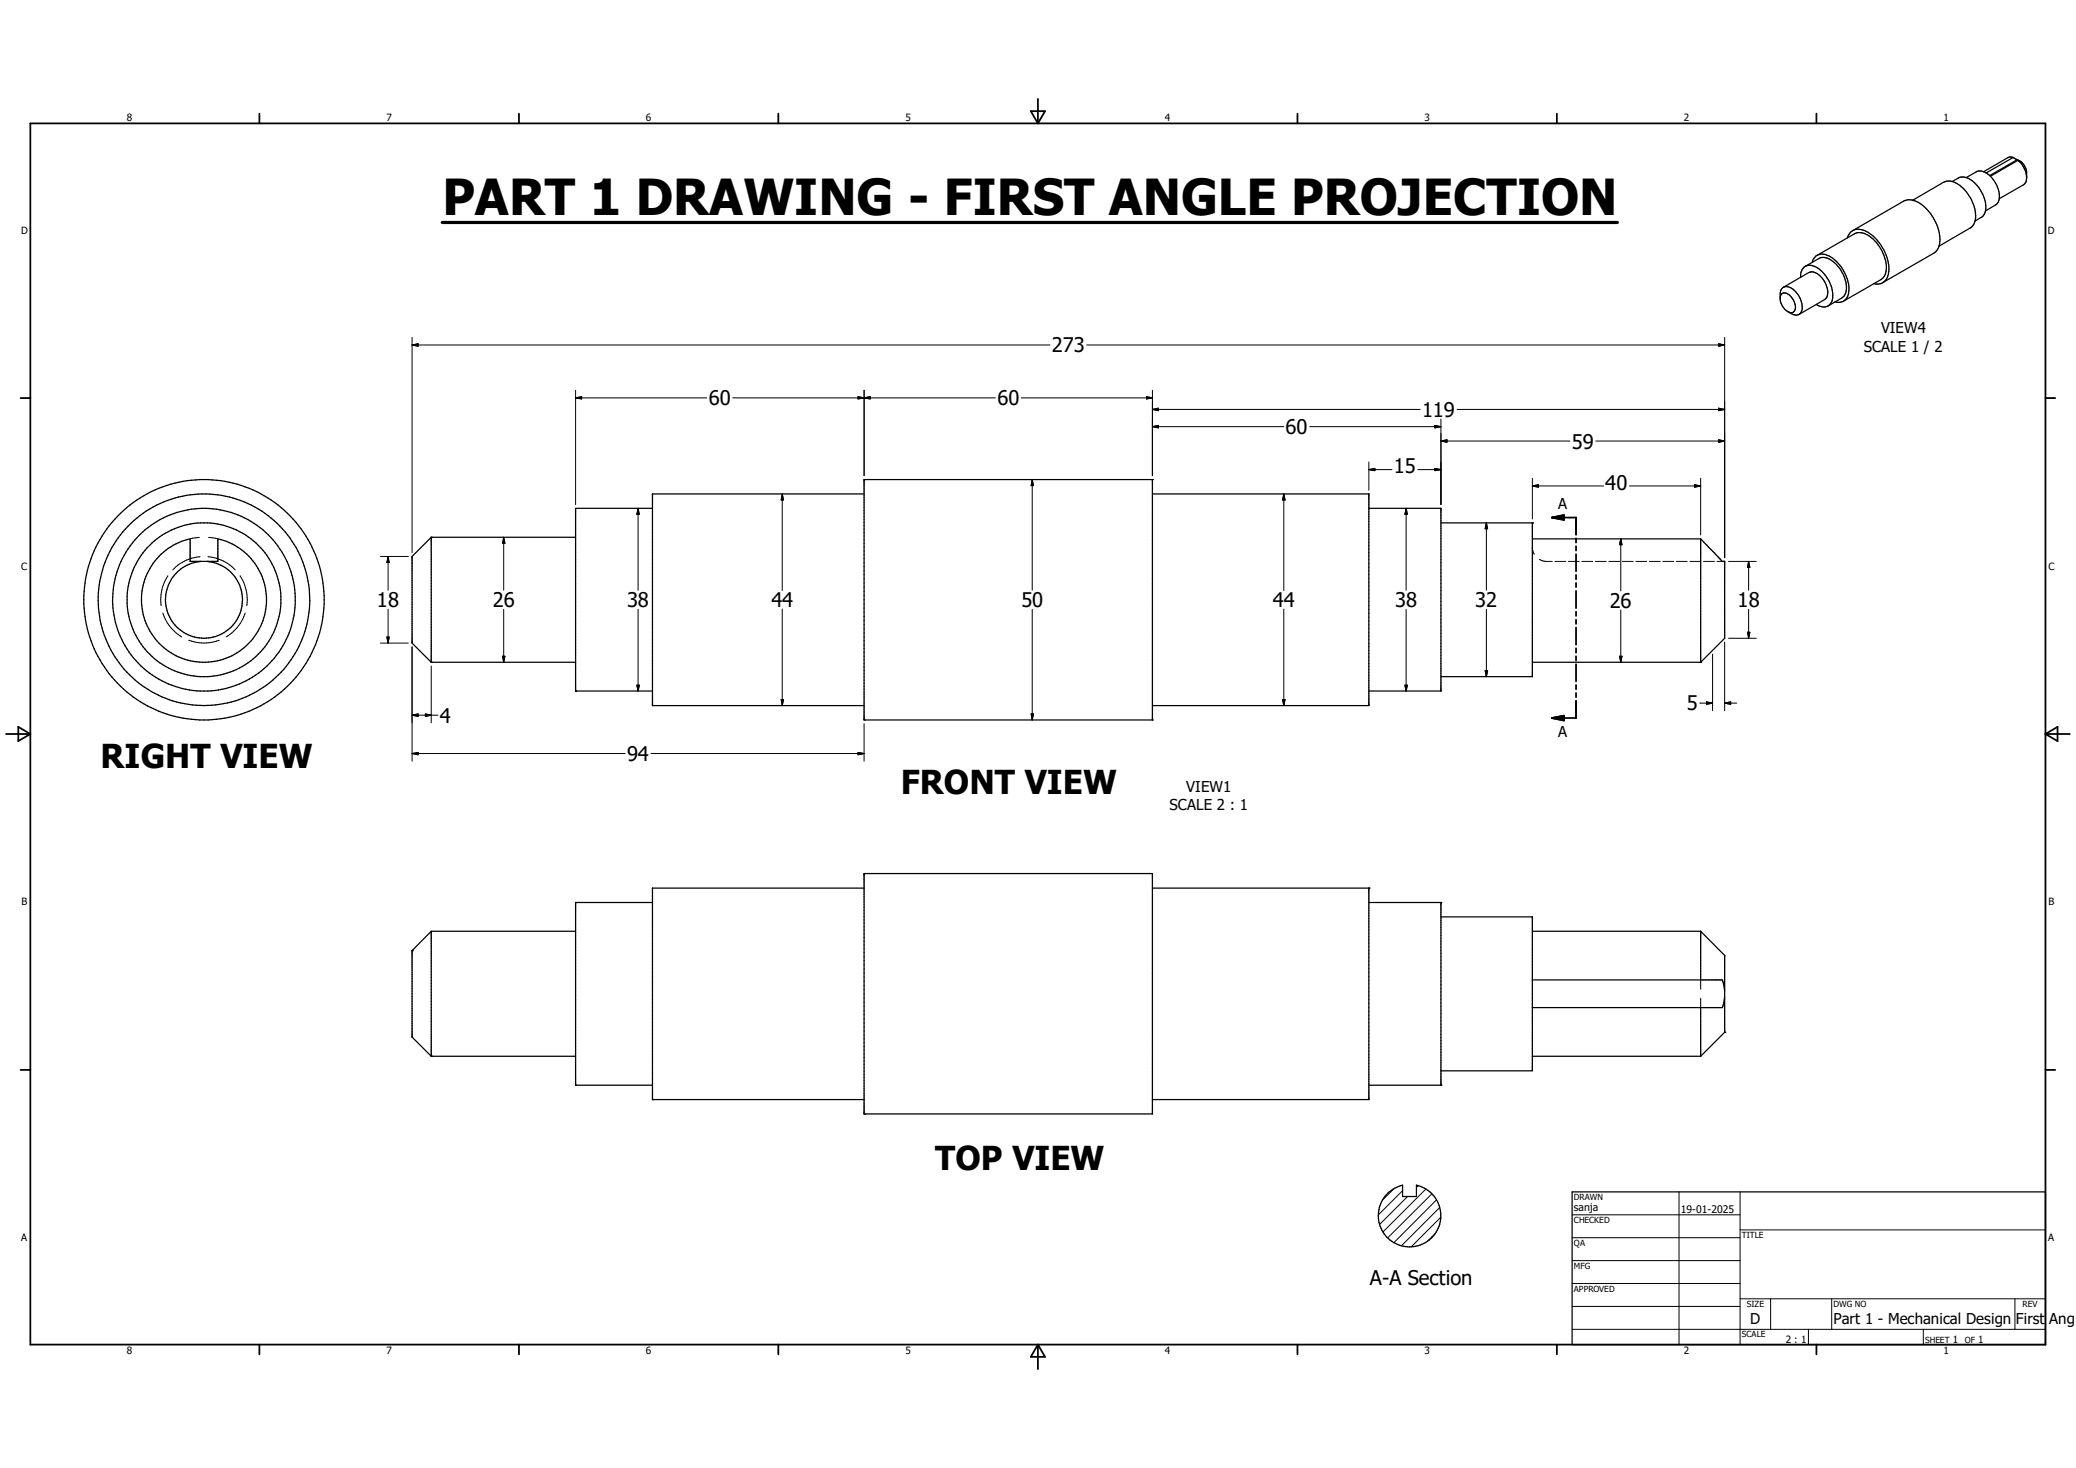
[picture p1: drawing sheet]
<svg xmlns="http://www.w3.org/2000/svg" width="297mm" height="210mm" viewBox="0 0 297 210" stroke-linecap="round" stroke-linejoin="round" font-family="sans-serif">
<g fill="none" stroke="#000" stroke-width=".14">
<path d="M59 49.4h91.2M59 49.4l.8-.2v.3zM59 48.3v30.8M82.3 56.9h18.8M82.3 56.9l.9-.2v.4zM82.3 55.8v16.4M104.8 56.9h37.6M122.8 56.7l.8 .2-.8 .2zM123.6 56.9l.9-.2v.4zM123.6 55.8v12.2M146.1 56.9h18.8M155.5 49.4h91.2"/>
<path d="M164 56.7l.9 .2-.9 .2zM164.9 55.8v12.2M164.9 58.6h38.3M164.9 58.6l.8-.2v.4zM206.2 59.9v12.3M208.5 58.6h38.2M245.9 49.2l.8 .2-.8 .1zM245.9 58.4l.8 .2-.8 .2zM246.7 48.3v31.5M28.5 76.9l-1.3 .2M28.6 79.6a6.1 6.1 0 0 0-3.9 1.9M29.7 79.6a6.2 6.2 0 0 1 4 1.9"/>
<path d="M29.8 76.9l1.4 .2M54.4 79.6h4M55.5 79.6v4.8M55.5 79.6l.2 .9h-.4zM72.1 76.9v7.5M72.1 76.9l.1 .8h-.3zM91.3 72.7v11.7M91.3 72.7l.2 .9h-.4zM111.9 70.7v13.8M111.9 70.7l.2 .8h-.3zM147.7 68.6v15.8M147.7 68.6l.2 .9h-.4z"/>
<path d="M164.9 61l.8-.1v.3zM164.9 61h18.8M183.7 70.7l.2 .8h-.4zM183.7 70.7v13.8M187.4 61h18.8M195.8 67.2h3.3M195.8 67.2l.9-.2v.3zM195.8 66.1v4M201.2 72.7l.2 .9h-.4zM201.2 72.7v11.7M202.9 67.2h3.3M205.3 67l.9 .2-.9 .1z"/>
<path d="M205.3 60.9l.9 .1-.9 .2zM206.2 63.1h18.4M206.2 63.1l.8-.2v.4zM212.7 74.8v9.6M212.7 74.8l.1 .8h-.3zM219.2 78.3l.1 .4 .2 .6M219.2 68.4v5.8M219.2 69.5h10.2M219.2 69.5l.9-.2v.4zM228.3 63.1h18.4M231.9 77.1v7.4M231.9 77.1l.2 .8h-.4z"/>
<path d="M233.1 69.5h10.2M242.4 69.3l.9 .2-.9 .2zM243.3 68.4v8.1M245.9 62.9l.8 .2-.8 .2zM23.3 87.7a6.4 6.4 0 0 0 1.9 2.9l.8 .5M24 82.4a5.8 5.8 0 0 0-.9 4.2M27 91.6a6.3 6.3 0 0 0 4.4 0M34.3 82.4a6.1 6.1 0 0 1 1 4.2M35.1 87.7a6.4 6.4 0 0 1-1.9 2.9l-.8 .5M54.4 92h4M55.3 91.1h.4l-.2 .9zM55.5 87.2v4.8"/>
<path d="M59 92.5v16.4M61.7 95.3v8.1M71.9 93.9h.3l-.1 .8zM72.1 87.2v7.5M91.1 98h.4l-.2 .9zM91.3 87.2v11.7M111.9 87.1v13.8M147.7 87.2v15.8M183.7 87.1v13.8M201 98h.4l-.2 .9zM201.2 87.2v11.7M212.5 95.9h.3l-.1 .9z"/>
<path d="M212.7 87.2v9.6M220.2 80l.9 .3h1M222.5 80.3h1.5M224.4 80.3h1.5M226.3 80.3h1.6M228.3 80.3h1.5M230.2 80.3h1.5M231.7 93.9h.4l-.2 .8zM231.9 87.3v7.4M232.1 80.3h1.6M234 80.3h1.6M236 80.3h1.5"/>
<path d="M237.9 80.3h1.6M239.8 80.3h1.6M241.8 80.3h1.5M243.7 80.3h1.6M245 93.6v8.1M245.6 80.3h.8M246.7 91.9v9.8M247.3 80.3h4M247.3 91.3h4M250 90.5h.3l-.1 .8zM250.2 80.3v4.1M250.2 87.2v4.1"/>
<path d="M250.2 80.3l.1 .9h-.3zM59 102.3l.8-.2v.4zM59 107.8l.8-.2v.4zM59 107.8h30.4M59 102.3h3.7M60.9 102.1l.8 .2-.8 .2zM93.1 107.8h30.5M111.8 100.1h.3l-.2 .8zM122.8 107.6l.8 .2-.8 .2zM123.6 103.5v5.4M147.5 102.1h.4l-.2 .9zM183.5 100.1h.4l-.2 .8z"/>
<path d="M243.2 100.6h1.8M244.2 100.4l.8 .2-.8 .2zM246.7 100.6h1.8M246.7 100.6l.9-.2v.4zM243.3 140.2v1.3M243.3 142.8v1.4M199.4 170.1l-1.5 1.5M200.7 170.3l-3.5 3.5M201.4 171.2l-4 4M202.9 169.6l-.3 .3M204 170.1l-6.1 6.1M204.9 170.8l-6.4 6.3"/>
<path d="M205.3 176.5l-1 1M205.5 171.7l-6.1 6.1M206 172.8l-5.5 5.4M206.1 174.1l-4.2 4.3M224.9 173.8h24.1M224.9 177.1h24.1M240.2 170.5v21.9M249 176h43.6M249 170.5v21.9M224.9 180.3h24.1M224.9 183.6h24.1M224.9 186.9h24.1"/>
<path d="M224.9 190.2h67.7M249 185.8h43.6M253.3 185.8v4.4M258.7 190.2v2.2M262.1 185.8v4.4M275.2 190.2v2.2M288.3 185.8v4.4"/>
</g>
<g fill="none" stroke="#000" stroke-width=".18">
<path d="M257.6 39.7a1.41 1.41 0 0 1 .6-1.6 1.41 1.41 0 0 1 1.7 .2 4.8 4.8 0 0 1 2.2 4.8 1.39 1.39 0 0 1-2.3 .5M258.3 38.1l1.9-1.1a2.06 2.06 0 0 1 2.4 .7 4.6 4.6 0 0 1 1.5 4.2l-.3 .4-.3 .3-1.9 1.2M259.3 37.5a1.53 1.53 0 0 1 2.4-.9 5.7 5.7 0 0 1 2.8 5.4 1.45 1.45 0 0 1-2 1.2M260 36.5l5.3-3a2.42 2.42 0 0 1 2.7 .7 5.8 5.8 0 0 1 1.8 4.6 1.73 1.73 0 0 1-.7 1.2l-5.3 3.1M264.3 34a1.71 1.71 0 0 1 2.6-1 6.5 6.5 0 0 1 3.3 6.1 1.66 1.66 0 0 1-2.1 1.5M265.1 33l7.2-4.2a2.85 2.85 0 0 1 3.2 1 6.3 6.3 0 0 1 2 5.2l-.1 .2M273.6 28.7l4.5-2.6a2.52 2.52 0 0 1 2.7 .8 5.6 5.6 0 0 1 1.8 4.8l-.2 .3-.4 .5-4.6 2.7M277.4 35.2l-.2 .5-.4 .4-7.5 4.3M279.3 26l.9-.5a2.23 2.23 0 0 1 2.5 .8 4.4 4.4 0 0 1 1.2 4.3l-.4 .4-.9 .6M284.8 25.2a1.86 1.86 0 0 0-2.1-.6l-1.4 .8M284.8 25.2a4.3 4.3 0 0 1 1.2 3.2M286 28.4l-.1 .5-.3 .4-1.5 .9"/>
<path d="M288 22.5l.6 .4M288 22.5l-3.8 2.2M288 22.5h-.6l-3.6 2.1M288.6 22.9l-3.9 2.2M288.6 22.9h.1M288.7 22.9l.5 .3M288.7 22.9l-3.9 2.3M288.7 22.9a3.4 3.4 0 0 1 1.2 2.4M288.7 22.9l.4 .2M289.1 23.1l.1 .1M289.2 23.2l.1 .1zM289.2 23.2a2.28 2.28 0 0 1 .7 1.4v1.4l-.3 .4-3.6 2"/>
<path d="M254.7 42.5a.68 .68 0 0 1 .5-.6 .68 .68 0 0 1 .7 .2 2.09 2.09 0 0 1 .8 2.4 .64 .64 0 0 1-.9 .1M255 41.2a1.47 1.47 0 0 1 2 .6 2.84 2.84 0 0 1 .6 2.9 .95 .95 0 0 1-1.3 .2l-.5-.3a2.4 2.4 0 0 1-1.1-1.7v-1.3zM255.2 41.1l3.6-2.1a1.63 1.63 0 0 1 1.8 .7 2.78 2.78 0 0 1 .7 2.9l-.3 .3-3.6 2.1M22.8 79.6a8.7 8.7 0 0 1 4.4-2.5v3.2h4v-3.2a8.9 8.9 0 0 1 6.2 12.2 8.9 8.9 0 0 1-13.2 4 8.9 8.9 0 0 1-1.4-13.7zM61.7 76.9h.1M61.7 76.9v17.8M61.7 76.9l-2.7 2.7v12.4l2.7 2.7M61.7 76.9h20.6M82.3 72.7v26.1M82.3 72.7h11M123.6 68.6h.1M123.6 70.7h-30.3v30.2h30.3"/>
<path d="M123.6 68.6v34.4M123.6 68.6h41.3M164.9 68.6h.1M164.9 70.7h30.9v30.2h-30.9M164.9 68.6v34.4M195.8 72.7h10.4v26.2h-10.4M206.2 74.8h13M219.2 74.8h.1M219.2 77.1h24.1M219.2 74.8v22h-13M243.3 77.1l2.6 2.7a.95 .95 0 0 0 .8 .5v11l-3.4 3.4M243.3 77.1v17.6"/>
<path d="M28.7 80.3a5.5 5.5 0 0 0-4.4 8.2 5.5 5.5 0 0 0 9.3 .6 5.5 5.5 0 0 0-3.3-8.7l-.7-.1M61.7 94.7h.1M61.7 94.7h20.6M82.3 98.9h.1M82.3 98.9h11M219.2 94.7h24.1M243.3 94.7h.1M123.6 103h.1M123.6 103h41.3M164.9 103h.1M59 136h.1M59 136v12.4l2.7 2.7"/>
<path d="M61.7 133.3v17.8M82.3 129.1h.1M82.3 129.1v26.2M82.3 133.2h-20.6l-2.7 2.8M82.3 129.1h11M123.6 127.1h-30.3v30.2M123.6 125v34.3M123.6 125h41.3v34.4h-41.3M164.9 127.1h30.9M195.8 127.1h.1M195.8 127.1v30.2h-30.9M195.8 129.1h10.4"/>
<path d="M206.2 129.1h.1M206.2 131.2h13v22M206.2 129.1v26.2M219.2 133.2h24.1M243.3 133.2v7M243.3 133.2l3.4 3.5v11M61.7 151.1h.1M61.7 151.1h20.6M82.3 155.3h.1M82.3 155.3h11M93.3 157.3h.1M93.3 157.3h30.3"/>
<path d="M123.6 159.4h.1M195.8 155.3h10.4M206.2 155.3h.1M206.2 153.2h13M219.2 140.2h27.2l.3 1.5M219.2 151.1h24.1M243.3 144.2v6.9M246.7 147.7h.1M246.7 142.7l-.3 1.5h-27.2M246.7 147.7l-3.4 3.4M198.6 170.7a4.8 4.8 0 0 1 2.1-1.1v1.6h1.9v-1.6a4.5 4.5 0 0 1 3.1 6.1 4.5 4.5 0 0 1-6.6 1.9 4.5 4.5 0 0 1-.5-6.9zM224.9 170.5h67.7v21.9h-67.7z"/>
<circle cx="29.2" cy="85.8" r="11"/>
<circle cx="29.2" cy="85.8" r="15.1"/>
<circle cx="29.2" cy="85.8" r="13.1"/>
<circle cx="29.2" cy="85.8" r="17.2"/>
</g>
<g fill="none" stroke="#000" stroke-width=".25">
<path d="M4.3 17.7h288.3v174.7h-288.3zM37.1 16.3v1.4M74.2 16.3v1.4M111.4 16.3v1.4M147.5 15.9h2l-1 1.8zM148.5 14.1v3.6M185.6 16.3v1.4M222.7 16.3v1.4M259.9 16.3v1.4M2.9 56.9h1.4M292.6 56.9h1.4M222 74h3.5v2.5"/>
<path d="M222 74l1.8-.3v.7zM225.5 77v.6M225.5 78.1v.7M225.5 79.3v2.4M225.5 82.2v.7M225.5 83.4v.6M225.5 84.5v2.5M225.5 87.5v.6M225.5 88.6v.7M225.5 89.8v2.4M225.5 92.7v.7M225.5 93.9v.6"/>
<path d="M225.5 95v2.5M225.5 98v.6M225.5 99.1v.7M.9 105h3.4M2.6 104l1.7 1-1.7 1zM222 102.7l1.8-.3v.7zM225.5 100.3v2.4h-3.5M292.6 105h3.5M292.6 105l1.8-1v2zM2.9 153.1h1.4M292.6 153.1h1.4M37.1 192.4v1.4"/>
<path d="M74.2 192.4v1.4M111.4 192.4v1.4M148.5 192.4v3.5M148.5 192.4l1 1.7h-2zM185.6 192.4v1.4M222.7 192.4v1.4M259.9 192.4v1.4"/>
</g>
<path d="M222 74l1.8-.3v.7zM222 102.7l1.8-.3v.7z" fill="#000" stroke="#000" stroke-width=".25"/>
<g fill="#000" stroke="#000" stroke-width=".14">
<path d="M59 49.4l.8-.2v.3zM82.3 56.9l.9-.2v.4zM122.8 56.7l.8 .2-.8 .2zM123.6 56.9l.9-.2v.4zM164 56.7l.9 .2-.9 .2zM164.9 58.6l.8-.2v.4zM245.9 49.2l.8 .2-.8 .1zM245.9 58.4l.8 .2-.8 .2zM72.1 76.9l.1 .8h-.3zM91.3 72.7l.2 .9h-.4zM111.9 70.7l.2 .8h-.3zM147.7 68.6l.2 .9h-.4z"/>
<path d="M164.9 61l.8-.1v.3zM183.7 70.7l.2 .8h-.4zM195.8 67.2l.9-.2v.3zM201.2 72.7l.2 .9h-.4zM205.3 67l.9 .2-.9 .1zM205.3 60.9l.9 .1-.9 .2zM206.2 63.1l.8-.2v.4zM212.7 74.8l.1 .8h-.3zM219.2 69.5l.9-.2v.4zM231.9 77.1l.2 .8h-.4zM242.4 69.3l.9 .2-.9 .2zM245.9 62.9l.8 .2-.8 .2z"/>
<path d="M55.3 91.1h.4l-.2 .9zM55.5 79.6l.2 .9h-.4zM71.9 93.9h.3l-.1 .8zM91.1 98h.4l-.2 .9zM201 98h.4l-.2 .9zM212.5 95.9h.3l-.1 .9zM231.7 93.9h.4l-.2 .8zM250 90.5h.3l-.1 .8zM250.2 80.3l.1 .9h-.3zM59 107.8l.8-.2v.4zM59 102.3l.8-.2v.4zM60.9 102.1l.8 .2-.8 .2z"/>
<path d="M111.8 100.1h.3l-.2 .8zM122.8 107.6l.8 .2-.8 .2zM147.5 102.1h.4l-.2 .9zM183.5 100.1h.4l-.2 .8zM244.2 100.4l.8 .2-.8 .2zM246.7 100.6l.9-.2v.4z"/>
</g>
<path d="M63.3 31.8h168.1" fill="none" stroke="#000" stroke-width=".46"/>
<text font-size="7.1" x="63.3" y="30.7">PART 1 DRAWING - FIRST ANGLE PROJECTION</text>
<g font-size="4.7">
<text x="14.4" y="109.9">RIGHT VIEW</text>
<text x="128.9" y="113.6">FRONT VIEW</text>
<text x="133.8" y="167.4">TOP VIEW</text>
</g>
<g font-size="2.9">
<text x="150.5" y="50.4">273</text>
<text x="101.4" y="58">60</text>
<text x="142.7" y="58">60</text>
<text x="203.5" y="59.6">119</text>
<text x="183.9" y="62.1">60</text>
<text x="224.9" y="64.2">59</text>
<text x="199.4" y="67.7">15</text>
<text x="229.7" y="70.1">40</text>
<text x="53.9" y="86.9">18</text>
<text x="70.5" y="86.9">26</text>
<text x="89.7" y="86.9">38</text>
<text x="110.4" y="86.9">44</text>
<text x="146.1" y="86.9">50</text>
<text x="182.1" y="86.9">44</text>
<text x="199.6" y="86.9">38</text>
<text x="211.1" y="86.9">32</text>
<text x="230.3" y="87">26</text>
<text x="248.6" y="86.9">18</text>
<text x="241.3" y="101.6">5</text>
<text x="62.9" y="103.4">4</text>
<text x="89.7" y="108.8">94</text>
<text x="196" y="183.9">A-A Section</text>
</g>
<g font-size="2.1">
<text x="269.1" y="47.7">VIEW4</text>
<text x="266.7" y="50.3">SCALE 1 / 2</text>
<text x="222.9" y="72.9">A</text>
<text x="222.9" y="105.5">A</text>
<text x="169.7" y="113.3">VIEW1</text>
<text x="167.3" y="115.9">SCALE 2 : 1</text>
<text x="250.4" y="189.4">D</text>
<text x="262.3" y="189.5">Part 1 - Mechanical Design First Angl</text>
</g>
<g font-size="1.5">
<text x="225.2" y="173.2">sanja</text>
<text x="240.5" y="173.5">19-01-2025</text>
</g>
<g font-size="1.4">
<text x="18.2" y="17.3">8</text>
<text x="55.3" y="17.3">7</text>
<text x="92.4" y="17.3">6</text>
<text x="129.5" y="17.3">5</text>
<text x="166.7" y="17.3">4</text>
<text x="203.8" y="17.3">3</text>
<text x="240.9" y="17.3">2</text>
<text x="278" y="17.3">1</text>
<text x="3" y="33.5">D</text>
<text x="293" y="33.5">D</text>
<text x="3" y="81.5">C</text>
<text x="293.1" y="81.5">C</text>
<text x="3.1" y="129.5">B</text>
<text x="293.1" y="129.5">B</text>
<text x="3" y="177.6">A</text>
<text x="293" y="177.6">A</text>
<text x="18.2" y="193.8">8</text>
<text x="55.3" y="193.8">7</text>
<text x="92.4" y="193.8">6</text>
<text x="129.5" y="193.8">5</text>
<text x="166.7" y="193.8">4</text>
<text x="203.8" y="193.8">3</text>
<text x="240.9" y="193.8">2</text>
<text x="255.5" y="192.1">2 : 1</text>
<text x="278" y="193.8">1</text>
<text x="279.4" y="192.1">1</text>
<text x="283" y="192.1">1</text>
</g>
<g font-size="1.2">
<text x="225.2" y="171.7">DRAWN</text>
<text x="225.2" y="174.9">CHECKED</text>
<text x="225.2" y="178.2">QA</text>
<text x="249.2" y="177.1">TITLE</text>
<text x="225.2" y="181.5">MFG</text>
<text x="225.2" y="184.8">APPROVED</text>
<text x="249.2" y="191.3">SCALE</text>
<text x="249.9" y="186.9">SIZE</text>
<text x="262.3" y="186.9">DWG NO</text>
<text x="289.3" y="186.9">REV</text>
<text x="275.4" y="192.1">SHEET</text>
<text x="281.1" y="192.1">OF</text>
</g>
</svg>
